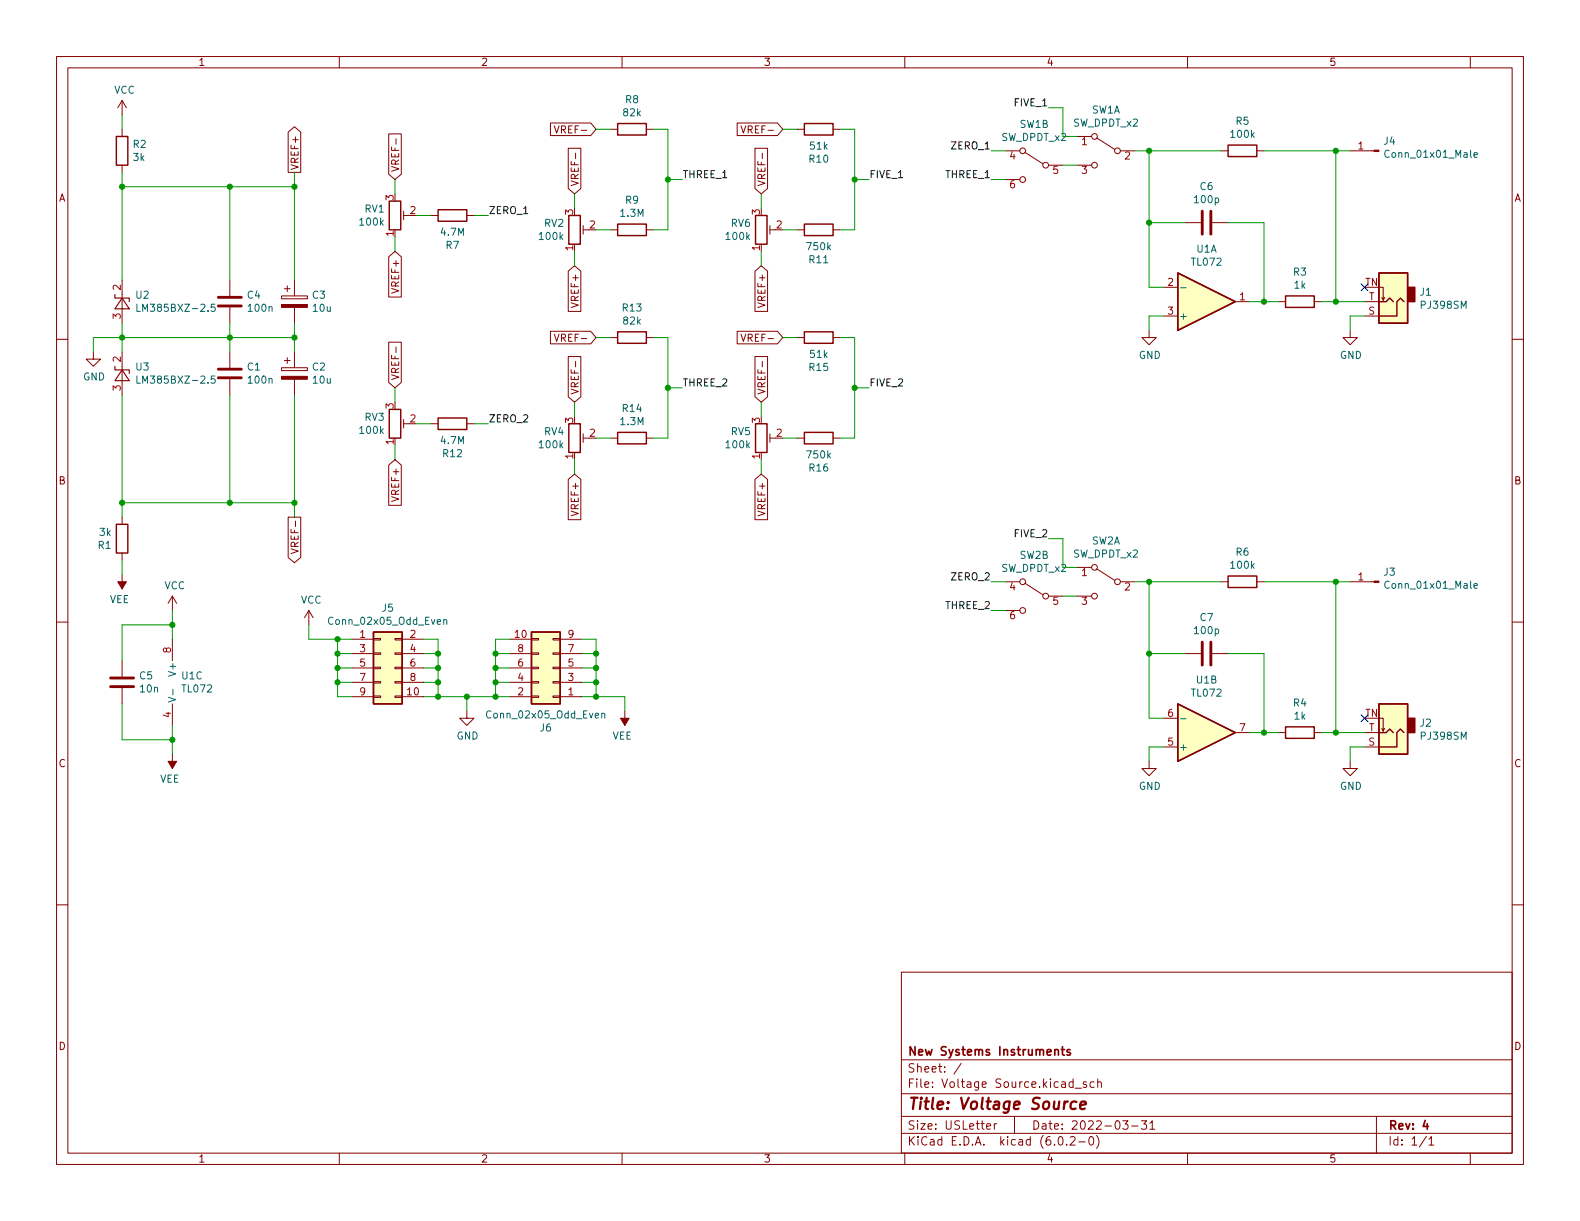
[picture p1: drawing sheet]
<svg xmlns="http://www.w3.org/2000/svg" width="279mm" height="216mm" viewBox="0 0 279 216" stroke-linecap="round" stroke-linejoin="round" font-family="sans-serif">
<g fill="none" stroke="#840000" stroke-width=".18">
<path d="M10 10h259.4v195.9h-259.4zM12 12h255.4v191.9h-255.4zM21.6 17.8v2.5M21.6 17.8l-.8 1.3M21.6 17.8l.8 1.3M60 10v2M110 10v2M160 10v2M210 10v2M260 10v2M21.6 22.9v1.2M21.6 29.2v1.3"/>
<path d="M51 23.4l1.1-1 1.1 1v7.1h-2.2zM68.7 23.7h2.3v7.1l-1.2 1-1.1-1zM70 24.5v1M71.4 37.3v1.6M71.4 38.1h1M76.2 38.1h1.3M82.5 38.1h1.3M97.3 21.7h7.2l.9 1.2-.9 1.1h-7.2zM98 22.3l.4 1.2 .5-1.2M100.5 26.2h2.2v7.1l-1.1 1-1.1-1zM101.8 27.1v.9M103.1 39.9v1.5"/>
<path d="M107.9 22.9h1.3M114.3 22.9h1.3M130.4 21.7h7.1l.9 1.2-.9 1.1h-7.1zM131 22.3l.5 1.2 .4-1.2M133.5 26.2h2.2v7.1l-1.1 1-1.1-1zM134.8 27.1v.9M136.1 39.9v1.5M141 22.9h1.2M147.3 22.9h1.3M177.8 26.7h2.5M177.8 31.8h2.5M181.2 26.9l3.2 2.1"/>
<path d="M185.4 29.2h2.6M190.5 29.2h2.5M190.5 24.1h2.5M193.9 24.4l3.2 2M198.1 26.7h2.6M209.5 39.4h2.8M214.4 39.4h2.8M215.9 26.7h1.3M222.2 26.7h1.3M238.8 26.7h4.2M10 60h2M21.6 49.5v7.7"/>
<path d="M40.6 49.5v2.8M40.6 54.4v2.8M49.8 52.3h4.6v.5h-4.6zM50.3 51.1h1M50.8 50.5v1.1M52.1 49.5v2.8M52.1 54.4v2.8M68.7 45.4l1.1-.9 1.2 .9v7.1h-2.3zM97.3 58.6h7.2l.9 1.1-.9 1.1h-7.2zM98 59.1l.4 1.3 .5-1.3M100.5 47.9l1.1-.9 1.1 .9v7.2h-2.2zM103.1 40.6h1"/>
<path d="M107.9 59.7h1.3M107.9 40.6h1.3M114.3 59.7h1.3M114.3 40.6h1.3M130.4 58.6h7.1l.9 1.1-.9 1.1h-7.1zM131 59.1l.5 1.3 .4-1.3M133.5 47.9l1.1-.9 1.1 .9v7.2h-2.2zM136.1 40.6h1.1M141 59.7h1.2M141 40.6h1.2M147.3 59.7h1.3M147.3 40.6h1.3"/>
<path d="M203.2 58.4v1.3h1.3l-1.3 1.3-1.3-1.3h1.3M205.7 50.8h2.6M205.7 55.9h2.6M218.4 53.3h2.6M226.1 53.3h1.2M232.4 53.3h1.3M238.8 58.4v1.3h1.2l-1.2 1.3-1.3-1.3h1.3M241.3 53.3h2.5M241.3 55.9h2.5M243.8 50.8h.8v2.3l.3-.5M244.3 52.6l.3 .5M267.4 60h2"/>
<path d="M16.5 62.2v1.3h1.3l-1.3 1.3-1.3-1.3h1.3M21.6 62.2v7.7M40.6 62.2v2.8M40.6 67.1v2.8M49.8 65h4.6v.5h-4.6zM50.3 63.8h1M50.8 63.2v1.1M52.1 62.2v2.8M52.1 67.1v2.8M68.7 60.5h2.3v7.1l-1.2 1-1.1-1zM70 61.4v.9M71.4 74.2v1.5"/>
<path d="M71.4 74.9h1M76.2 74.9h1.3M82.5 74.9h1.3M100.5 63h2.2v7.2l-1.1 .9-1.1-.9zM101.8 63.9v1M103.1 76.7v1.5M103.1 77.5h1M107.9 77.5h1.3M114.3 77.5h1.3M133.5 63h2.2v7.2l-1.1 .9-1.1-.9zM134.8 63.9v1M136.1 77.5h1.1"/>
<path d="M136.1 76.7v1.5M141 77.5h1.2M147.3 77.5h1.3M21.6 91.4v1.3M21.6 97.8v1.3M51 91.4h2.2v7.2l-1.1 .9-1.1-.9zM51.5 97l1.2 .5-1.2 .4M68.7 82.2l1.1-.9 1.2 .9v7.2h-2.3zM100.5 84.8l1.1-1 1.1 1v7.1h-2.2zM133.5 84.8l1.1-1 1.1 1v7.1h-2.2zM10 110h2M21.6 101.6v2.5"/>
<path d="M21.6 116.8v2.8M30.5 105.4l-.8 1.3M30.5 105.4v2.6M30.5 113v3.8M30.5 105.4l.7 1.3M54.6 108l-.8 1.2M54.6 108v2.5M54.6 108l.8 1.2M62.2 113h3.8M62.2 118.1h3.8M62.2 115.6h3.8M66 118h1.3v.2h-1.3z"/>
<path d="M66 115.4h1.3v.3h-1.3zM66 112.9h1.3v.3h-1.3zM69.8 118h1.3v.2h-1.3zM69.8 115.4h1.3v.3h-1.3zM69.8 112.9h1.3v.3h-1.3zM71.1 113h3.8M71.1 118.1h3.8M71.1 115.6h3.8M90.2 113h3.8M90.2 118.1h3.8M90.2 115.6h3.8M94 112.9h1.2v.3h-1.2z"/>
<path d="M94 115.4h1.2v.3h-1.2zM94 118h1.2v.2h-1.2zM97.8 112.9h1.3v.3h-1.3zM97.8 115.4h1.3v.3h-1.3zM97.8 118h1.3v.2h-1.3zM99.1 113h3.8M99.1 118.1h3.8M99.1 115.6h3.8M177.8 102.9h2.5M177.8 108h2.5M181.2 103.1l3.2 2.1M185.4 105.4h2.6"/>
<path d="M190.5 100.3h2.5M190.5 105.4h2.5M193.9 100.6l3.2 2M198.1 102.9h2.6M209.5 115.6h2.8M214.4 115.6h2.8M215.9 102.9h1.3M222.2 102.9h1.3M238.8 102.9h4.2M267.4 110h2M21.6 121.7v2.8M30.5 124.5v3.8"/>
<path d="M30.5 133.4v2.5M62.2 123.2h3.8M62.2 120.7h3.8M66 123.1h1.3v.2h-1.3zM66 120.5h1.3v.3h-1.3zM69.8 123.1h1.3v.2h-1.3zM69.8 120.5h1.3v.3h-1.3zM71.1 123.2h3.8M71.1 120.7h3.8M82.5 125.7v1.3h1.3l-1.3 1.3-1.2-1.3h1.2M90.2 123.2h3.8M90.2 120.7h3.8"/>
<path d="M94 120.5h1.2v.3h-1.2zM94 123.1h1.2v.2h-1.2zM97.8 120.5h1.3v.3h-1.3zM97.8 123.1h1.3v.2h-1.3zM99.1 123.2h3.8M99.1 120.7h3.8M110.5 125.7v2.6M203.2 134.6v1.3h1.3l-1.3 1.3-1.3-1.3h1.3M205.7 132.1h2.6M205.7 127h2.6M218.4 129.5h2.6M226.1 129.5h1.2"/>
<path d="M232.4 129.5h1.3M238.8 134.6v1.3h1.2l-1.2 1.3-1.3-1.3h1.3M241.3 132.1h2.5M241.3 129.5h2.5M243.8 127h.8v2.3l.3-.5M244.3 128.8l.3 .5M10 160h2M267.4 160h2M159.4 171.9h108v32h-108zM159.4 197.4h108M159.4 193.4h108M159.4 187.4h108"/>
<path d="M170 188l-1.3 1.9M174.5 199.2l.7-.2-.1-.3h-.4l-.2 .2v.7h.6M175.8 198.7v1M176.3 198.7h-.3l-.2 .3M179.4 197.4v3M189.8 191.4l-.5-.1-.3 .3v.4l.2 .2h.6M189.8 190.8v1.5M190.1 192.4h1.2M192.1 191.4l-.3-.1-.3 .2 .1 .2 .5 .2v.3h-.6M193.5 191.4l-.5-.1-.2 .3v.4l.1 .2h.6M194.1 191.4l.2-.1 .4 .1 .1 .9M194.1 190.8v1.5"/>
<path d="M198.5 198.2h1l-.5 .5 .4 .2v.6l-.2 .2h-.4l-.3-.2M200.1 199.1h1.2M201.8 198.2h1l-.5 .5 .4 .2v.6l-.2 .2h-.5l-.2-.2M203.3 198.6l.5-.4v1.5M203.3 199.7h.9M243.4 197.4v6.5M60 203.9v2M110 203.9v2M159.4 200.4h108M160 203.9v2M187.3 201h.2a.81 .81 0 0 1 .6 .6 .81 .81 0 0 1-.3 .8l-.2 .1a.81 .81 0 0 1-.6-.6 .81 .81 0 0 1 .3-.9zM188.6 202.3v.2"/>
<path d="M189.3 201.1l.5-.1 .2 .1 .1 .3-.9 1.1h.9M190.8 201.9h1.1M192.8 201h.1a.81 .81 0 0 1 .6 .6 .81 .81 0 0 1-.3 .8l-.2 .1a.81 .81 0 0 1-.5-.6 .81 .81 0 0 1 .3-.9zM193.9 200.8a1.72 1.72 0 0 1 0 2.2M210 203.9v2M252.3 200.9l-1.3 1.9M252.7 201.4l.4-.4v1.5M252.7 202.5h.8M260 203.9v2"/>
<circle cx="180.8" cy="26.7" r=".51"/>
<circle cx="180.8" cy="31.8" r=".51"/>
<circle cx="184.9" cy="29.2" r=".51"/>
<circle cx="193.5" cy="29.2" r=".51"/>
<circle cx="193.5" cy="24.1" r=".51"/>
<circle cx="197.6" cy="26.7" r=".51"/>
<circle cx="180.8" cy="108" r=".51"/>
<circle cx="180.8" cy="102.9" r=".51"/>
<circle cx="184.9" cy="105.4" r=".51"/>
<circle cx="193.5" cy="100.3" r=".51"/>
<circle cx="193.5" cy="105.4" r=".51"/>
<circle cx="197.6" cy="102.9" r=".51"/>
</g>
<path d="M186.5 185.7l.2-.1 .4 .1 .1 .9M187.7 185.6h.5M187.9 185.1v1.3l.3 .2M189.2 185.7l-.3-.1-.2 .2v.2l.5 .1v.4h-.5M252 198.1l-.3 1.1h.9M252.4 198.7v1" fill="none" stroke="#840000" stroke-width=".3"/>
<path d="M190.4 194.9a.66 .66 0 0 0-1 .3l-.1 .5 .1 .3 .2 .1 .6-.1M191 195.4l1-.2v-.3l-.2-.1-.6 .1-.2 .9 .2 .3 .6-.1" fill="none" stroke="#840000" stroke-width=".4"/>
<g fill="none" stroke="#840000" stroke-width=".25">
<path d="M20.6 24.1h2v5.1h-2zM68.8 35.6h2.1v5h-2.1zM77.5 37.1h5v2h-5zM100.6 38.1h2v5.1h-2zM109.2 39.6h5.1v2.1h-5.1zM109.2 21.8h5.1v2.1h-5.1zM133.6 38.1h2v5.1h-2zM142.2 21.8h5.1v2.1h-5.1zM142.2 39.6h5.1v2.1h-5.1zM217.2 25.7h5v2h-5zM109.2 58.7h5.1v2h-5.1zM142.2 58.7h5.1v2h-5.1z"/>
<path d="M208.3 48.3l10.1 5-10.1 5.1zM227.3 52.3h5.1v2.1h-5.1zM243.8 48.3h5.1v8.9h-5.1zM243.8 53.3h1.3l.6-.6 .7 .6M248.3 53.3l-.7-.6-.6 .6v2.6h-3.2M68.8 72.4h2.1v5.1h-2.1zM77.5 73.9h5v2h-5zM100.6 74.9h2v5.1h-2zM109.2 76.5h5.1v2h-5.1zM133.6 74.9h2v5.1h-2zM142.2 76.5h5.1v2h-5.1zM20.6 92.7h2v5.1h-2z"/>
<path d="M66 111.8h5.1v12.7h-5.1zM94 111.8h5.1v12.7h-5.1zM217.2 101.9h5v2h-5zM208.3 124.5l10.1 5-10.1 5.1zM227.3 128.5h5.1v2.1h-5.1zM243.8 124.5h5.1v8.9h-5.1zM243.8 129.5h1.3l.6-.6 .7 .6M248.3 129.5l-.7-.6-.6 .6v2.6h-3.2"/>
</g>
<g fill="#840000" stroke="#840000" stroke-width=".18">
<path d="M20.8 102.9h1.6l-.8 1.2z"/>
<path d="M243 102.7h.8v.3h-.8z"/>
<path d="M49.8 53.8h4.6v.6h-4.6z"/>
<path d="M243 26.5h.8v.3h-.8z"/>
<path d="M29.7 134.6h1.5l-.7 1.3z"/>
<path d="M49.8 66.5h4.6v.6h-4.6z"/>
<path d="M109.7 127h1.6l-.8 1.3z"/>
</g>
<path d="M20.3 52.1v.6h2.6v.6M21.6 52.7l1.3 1.9h-2.6zM20.3 64.8v.6h2.6v.6M21.6 65.4l1.3 1.9h-2.6z" fill="none" stroke="#840000" stroke-width=".2"/>
<g fill="none" stroke="#006464" stroke-width=".18">
<path d="M260.7 27.4l.6-.1-.1-.3h-.4l-.1 .2v.6h.5M24.2 53.8v1.3h.6M38 53.8h-.6l-.1 .6 .2-.1h.4l.2 .2-.1 .4-.2 .2-.5-.2M208.8 50.9h1M24.2 66.5v1.3h.6M38 66.5h-.6l-.1 .6 .2-.1h.4l.2 .2-.1 .4-.2 .2-.5-.2M78.5 109.7l.1-.1h.4v.8M78.5 109.6v.8M260.7 103.6l.6-.1-.1-.3h-.4l-.1 .2v.6h.5M29.8 123.3l1.3 .4-1.3 .4M30.6 121.9v1M106.4 126.2l.2-.1 .3 .1 .1 .8"/>
<path d="M106.4 126.1v.9M208.8 127.1h1"/>
</g>
<path d="M212.6 37.3v4.1M214.1 37.3v4.1M38.6 54.1h4.1M38.6 52.6h4.1M38.6 66.8h4.1M38.6 65.3h4.1M19.6 119.9h4M212.6 113.5v4.1M214.1 113.5v4.1M19.6 121.4h4" fill="none" stroke="#840000" stroke-width=".51"/>
<g fill="#ffffc2" stroke="#ffffc2" stroke-width=".18">
<path d="M208.3 48.3l10.1 5-10.1 5.1z"/>
<path d="M243.8 48.3h5.1v8.9h-5.1z"/>
<path d="M208.3 124.5l10.1 5-10.1 5.1z"/>
<path d="M94 111.8h5.1v12.7h-5.1z"/>
<path d="M243.8 124.5h5.1v8.9h-5.1z"/>
<path d="M66 111.8h5.1v12.7h-5.1z"/>
</g>
<g fill="#840000" stroke="#840000" stroke-width=".25">
<path d="M248.9 50.8h1.3v2.5h-1.3z"/>
<path d="M248.9 127h1.3v2.5h-1.3z"/>
</g>
<g fill="none" stroke="#009600" stroke-width=".18">
<path d="M185.4 19.1h2.6v5h2.5M21.6 20.3v2.6M21.6 30.5v19M21.6 33h30.5M40.6 33v16.5M52.1 30.5v19M69.8 31.8v2.5M73.7 38.1h2.5M83.8 38.1h2.6M101.6 34.3v2.5M105.4 22.9h2.5M115.6 22.9h2.5v17.7h-2.5"/>
<path d="M118.1 31.8h2.5M134.6 34.3v2.5M138.4 22.9h2.6M148.6 22.9h2.5v17.7h-2.5M151.1 31.8h2.6M175.3 31.8h2.5M175.3 26.7h2.5M188 29.2h2.5M200.7 26.7h15.2M203.2 26.7v24.1h2.5M203.2 39.4h6.3M217.2 39.4h6.3v13.9"/>
<path d="M223.5 26.7h15.3M236.2 26.7v26.6M21.6 57.2v5M40.6 57.2v5M52.1 59.7h-35.6v2.5M52.1 57.2v5M69.8 41.9v2.6M101.6 44.5v2.5M105.4 40.6h2.5M105.4 59.7h2.5M115.6 59.7h2.5v17.8h-2.5M134.6 44.5v2.5"/>
<path d="M138.4 40.6h2.6M138.4 59.7h2.6M148.6 59.7h2.5v17.8h-2.5M205.7 55.9h-2.5v2.5M221 53.3h5.1M233.7 53.3h7.6M241.3 55.9h-2.5v2.5M21.6 69.9v21.5M40.6 69.9v19M52.1 69.9v21.5M69.8 68.6v2.5M69.8 78.7v2.6"/>
<path d="M73.7 74.9h2.5M83.8 74.9h2.6M101.6 71.1v2.6M105.4 77.5h2.5M118.1 68.6h2.5M134.6 71.1v2.6M138.4 77.5h2.6M151.1 68.6h2.6M21.6 99.1v2.5M21.6 88.9h30.5M101.6 81.3v2.5M134.6 81.3v2.5"/>
<path d="M185.4 95.3h2.6v5h2.5M30.5 110.5h-8.9v6.3M30.5 108v5M54.6 110.5v2.5h7.6M59.7 113v10.2h2.5M59.7 115.6h2.5M59.7 118.1h2.5M74.9 113h2.6v10.2M74.9 115.6h2.6M74.9 118.1h2.6M87.6 115.6h2.6M87.6 118.1h2.6"/>
<path d="M90.2 113h-2.6v10.2M102.9 113h2.5v10.2M102.9 115.6h2.5M102.9 118.1h2.5M175.3 102.9h2.5M175.3 108h2.5M188 105.4h2.5M200.7 102.9h15.2M203.2 115.6h6.3M203.2 102.9v24.1h2.5M217.2 115.6h6.3v13.9M223.5 102.9h15.3"/>
<path d="M236.2 102.9v26.6M21.6 124.5v6.3h8.9M30.5 128.3v5.1M59.7 120.7h2.5M74.9 123.2h15.3M74.9 120.7h2.6M82.5 123.2v2.5M87.6 120.7h2.6M102.9 123.2h7.6v2.5M102.9 120.7h2.5M205.7 132.1h-2.5v2.5M221 129.5h5.1"/>
<path d="M233.7 129.5h7.6M241.3 132.1h-2.5v2.5"/>
</g>
<path d="M240.7 50.2l1.2 1.2M241.9 50.2l-1.2 1.2M240.7 126.4l1.2 1.2M241.9 126.4l-1.2 1.2" fill="none" stroke="#000084" stroke-width=".18"/>
<g fill="#009600" stroke="#009600" stroke-width=".18">
<circle cx="21.6" cy="59.7" r=".46"/>
<circle cx="40.6" cy="59.7" r=".46"/>
<circle cx="40.6" cy="88.9" r=".46"/>
<circle cx="52.1" cy="88.9" r=".46"/>
<circle cx="52.1" cy="59.7" r=".46"/>
<circle cx="21.6" cy="33" r=".46"/>
<circle cx="40.6" cy="33" r=".46"/>
<circle cx="52.1" cy="33" r=".46"/>
<circle cx="21.6" cy="88.9" r=".46"/>
<circle cx="87.6" cy="118.1" r=".46"/>
<circle cx="105.4" cy="115.6" r=".46"/>
<circle cx="105.4" cy="118.1" r=".46"/>
<circle cx="87.6" cy="115.6" r=".46"/>
<circle cx="59.7" cy="115.6" r=".46"/>
<circle cx="59.7" cy="118.1" r=".46"/>
<circle cx="30.5" cy="110.5" r=".46"/>
<circle cx="59.7" cy="113" r=".46"/>
<circle cx="30.5" cy="130.8" r=".46"/>
<circle cx="59.7" cy="120.7" r=".46"/>
<circle cx="77.5" cy="118.1" r=".46"/>
<circle cx="77.5" cy="115.6" r=".46"/>
<circle cx="105.4" cy="120.7" r=".46"/>
<circle cx="77.5" cy="123.2" r=".46"/>
<circle cx="77.5" cy="120.7" r=".46"/>
<circle cx="82.5" cy="123.2" r=".46"/>
<circle cx="87.6" cy="123.2" r=".46"/>
<circle cx="87.6" cy="120.7" r=".46"/>
<circle cx="105.4" cy="123.2" r=".46"/>
<circle cx="203.2" cy="115.6" r=".46"/>
<circle cx="236.2" cy="129.5" r=".46"/>
<circle cx="223.5" cy="129.5" r=".46"/>
<circle cx="151.1" cy="68.6" r=".46"/>
<circle cx="118.1" cy="68.6" r=".46"/>
<circle cx="118.1" cy="31.8" r=".46"/>
<circle cx="223.5" cy="53.3" r=".46"/>
<circle cx="236.2" cy="53.3" r=".46"/>
<circle cx="203.2" cy="102.9" r=".46"/>
<circle cx="236.2" cy="26.7" r=".46"/>
<circle cx="203.2" cy="39.4" r=".46"/>
<circle cx="236.2" cy="102.9" r=".46"/>
<circle cx="203.2" cy="26.7" r=".46"/>
<circle cx="151.1" cy="31.8" r=".46"/>
</g>
<text font-size="2.8" fill="#840000" x="160.4" y="196.2">Title: Voltage Source</text>
<g font-size="2.1" fill="#840000">
<text x="160.4" y="189.7">Sheet: /</text>
<text x="160.4" y="186.7">New Systems Instruments</text>
<text x="160.4" y="192.4">File: Voltage Source.kicad_sch</text>
<text x="160.4" y="202.5">KiCad E.D.A. kicad (6.0.2-0)</text>
<text x="160.4" y="199.7">Size: USLetter</text>
<text x="182.4" y="199.7">Date: 2022-03-31</text>
<text x="245.4" y="199.7">Rev: 4</text>
<text x="245.4" y="202.5">Id: 1/1</text>
</g>
<g font-size="1.8" fill="#840000">
<text x="35" y="11.6">1</text>
<text x="85" y="11.6">2</text>
<text x="135" y="11.6">3</text>
<text x="185" y="11.6">4</text>
<text x="235" y="11.6">5</text>
<text x="98.8" y="23.6">VREF-</text>
<text x="131.9" y="23.6">VREF-</text>
<text x="10.3" y="35.6">A</text>
<text x="52.8" y="30.2" transform="rotate(-90 52.8 30.2)">VREF+</text>
<text x="70.6" y="30.5" transform="rotate(-90 70.6 30.5)">VREF-</text>
<text x="102.3" y="33" transform="rotate(-90 102.3 33)">VREF-</text>
<text x="135.3" y="33" transform="rotate(-90 135.3 33)">VREF-</text>
<text x="267.7" y="35.6">A</text>
<text x="70.6" y="51.5" transform="rotate(-90 70.6 51.5)">VREF+</text>
<text x="102.3" y="54" transform="rotate(-90 102.3 54)">VREF+</text>
<text x="135.3" y="54" transform="rotate(-90 135.3 54)">VREF+</text>
<text x="98.8" y="60.4">VREF-</text>
<text x="131.9" y="60.4">VREF-</text>
<text x="70.6" y="67.3" transform="rotate(-90 70.6 67.3)">VREF-</text>
<text x="102.3" y="69.8" transform="rotate(-90 102.3 69.8)">VREF-</text>
<text x="135.3" y="69.8" transform="rotate(-90 135.3 69.8)">VREF-</text>
<text x="10.3" y="85.7">B</text>
<text x="70.6" y="88.3" transform="rotate(-90 70.6 88.3)">VREF+</text>
<text x="267.7" y="85.7">B</text>
<text x="102.3" y="90.8" transform="rotate(-90 102.3 90.8)">VREF+</text>
<text x="135.3" y="90.8" transform="rotate(-90 135.3 90.8)">VREF+</text>
<text x="52.8" y="97.1" transform="rotate(-90 52.8 97.1)">VREF-</text>
<text x="10.3" y="135.6">C</text>
<text x="267.7" y="135.6">C</text>
<text x="10.3" y="185.7">D</text>
<text x="267.7" y="185.7">D</text>
<text x="35" y="205.6">1</text>
<text x="85" y="205.6">2</text>
<text x="135" y="205.6">3</text>
<text x="185" y="205.6">4</text>
<text x="235" y="205.6">5</text>
</g>
<g font-size="1.8" fill="#006464">
<text x="20.2" y="16.6">VCC</text>
<text x="110.3" y="20.5">82k</text>
<text x="110.6" y="18.2">R8</text>
<text x="180.3" y="22.6">SW1B</text>
<text x="189.8" y="22.4">SW_DPDT_x2</text>
<text x="193" y="20.1">SW1A</text>
<text x="218.6" y="22">R5</text>
<text x="23.6" y="26.1">R2</text>
<text x="23.6" y="28.4">3k</text>
<text x="143.2" y="28.8">R10</text>
<text x="143.3" y="26.4">51k</text>
<text x="177.1" y="24.9">SW_DPDT_x2</text>
<text x="217.7" y="24.4">100k</text>
<text x="244.7" y="25.6">J4</text>
<text x="245.4" y="27.9">Conn_01x01_Male</text>
<text x="211.3" y="35.9">100p</text>
<text x="212.2" y="33.6">C6</text>
<text x="63.7" y="39.9">100k</text>
<text x="64.5" y="37.6">RV1</text>
<text x="78" y="41.7">4.7M</text>
<text x="96.3" y="40.1">RV2</text>
<text x="109.8" y="38.3">1.3M</text>
<text x="110.6" y="36">R9</text>
<text x="129.3" y="40.1">RV6</text>
<text x="78.9" y="44">R7</text>
<text x="95.5" y="42.4">100k</text>
<text x="128.5" y="42.4">100k</text>
<text x="142.8" y="44.2">750k</text>
<text x="143.2" y="46.5">R11</text>
<text x="210.8" y="47">TL072</text>
<text x="211.6" y="44.7">U1A</text>
<text x="24" y="52.8">U2</text>
<text x="43.7" y="52.8">C4</text>
<text x="55.3" y="52.8">C3</text>
<text x="228.7" y="48.7">R3</text>
<text x="228.9" y="51">1k</text>
<text x="251.1" y="52.3">J1</text>
<text x="25.1" y="55.1">LM385BXZ-2.5</text>
<text x="44" y="55.1">100n</text>
<text x="55.4" y="55.1">10u</text>
<text x="110.1" y="55.1">R13</text>
<text x="110.3" y="57.4">82k</text>
<text x="208.4" y="56.5">+</text>
<text x="251.4" y="54.6">PJ398SM</text>
<text x="24" y="65.5">U3</text>
<text x="43.7" y="65.5">C1</text>
<text x="55.3" y="65.5">C2</text>
<text x="143.2" y="65.6">R15</text>
<text x="143.3" y="63.3">51k</text>
<text x="201.4" y="63.4">GND</text>
<text x="236.9" y="63.4">GND</text>
<text x="14.7" y="67.3">GND</text>
<text x="25.1" y="67.8">LM385BXZ-2.5</text>
<text x="44" y="67.8">100n</text>
<text x="55.4" y="67.8">10u</text>
<text x="63.7" y="76.7">100k</text>
<text x="64.5" y="74.4">RV3</text>
<text x="96.3" y="76.9">RV4</text>
<text x="109.8" y="75.2">1.3M</text>
<text x="110.1" y="72.8">R14</text>
<text x="129.3" y="76.9">RV5</text>
<text x="78" y="78.5">4.7M</text>
<text x="78.4" y="80.8">R12</text>
<text x="95.5" y="79.2">100k</text>
<text x="128.5" y="79.2">100k</text>
<text x="142.8" y="81.1">750k</text>
<text x="143.2" y="83.4">R16</text>
<text x="17.6" y="94.7">3k</text>
<text x="17.4" y="97.1">R1</text>
<text x="177.1" y="101.1">SW_DPDT_x2</text>
<text x="180.3" y="98.8">SW2B</text>
<text x="189.8" y="98.6">SW_DPDT_x2</text>
<text x="193" y="96.3">SW2A</text>
<text x="217.7" y="100.6">100k</text>
<text x="218.6" y="98.2">R6</text>
<text x="244.7" y="101.8">J3</text>
<text x="19.4" y="106.6">VEE</text>
<text x="29" y="104.2">VCC</text>
<text x="53.2" y="106.7">VCC</text>
<text x="245.4" y="104.1">Conn_01x01_Male</text>
<text x="58.5" y="110.5">Conn_02x05_Odd_Even</text>
<text x="67.6" y="108.2">J5</text>
<text x="211.3" y="112.1">100p</text>
<text x="212.2" y="109.8">C7</text>
<text x="31.1" y="119.2" transform="rotate(-90 31.1 119.2)">V+</text>
<text x="24.7" y="120.1">C5</text>
<text x="24.9" y="122.4">10n</text>
<text x="32.2" y="120.1">U1C</text>
<text x="32.3" y="122.4">TL072</text>
<text x="210.8" y="123.2">TL072</text>
<text x="211.6" y="120.9">U1B</text>
<text x="228.7" y="124.9">R4</text>
<text x="80.7" y="130.8">GND</text>
<text x="86.4" y="127">Conn_02x05_Odd_Even</text>
<text x="95.5" y="129.3">J6</text>
<text x="108.3" y="130.8">VEE</text>
<text x="228.9" y="127.2">1k</text>
<text x="251.1" y="128.5">J2</text>
<text x="251.4" y="130.8">PJ398SM</text>
<text x="208.4" y="132.7">+</text>
<text x="28.3" y="138.4">VEE</text>
<text x="201.4" y="139.6">GND</text>
<text x="236.9" y="139.6">GND</text>
</g>
<g font-size="1.8" fill="#0f0f0f">
<text x="179.5" y="18.8">FIVE_1</text>
<text x="168.4" y="26.4">ZERO_1</text>
<text x="120.6" y="31.5">THREE_1</text>
<text x="153.7" y="31.5">FIVE_1</text>
<text x="167.3" y="31.5">THREE_1</text>
<text x="86.4" y="37.8">ZERO_1</text>
<text x="120.6" y="68.3">THREE_2</text>
<text x="153.7" y="68.3">FIVE_2</text>
<text x="86.4" y="74.7">ZERO_2</text>
<text x="179.5" y="95">FIVE_2</text>
<text x="167.3" y="107.7">THREE_2</text>
<text x="168.4" y="102.6">ZERO_2</text>
</g>
<g font-size="1.8" fill="#a90000">
<text x="178.6" y="28.2">4</text>
<text x="191.3" y="25.7">1</text>
<text x="198.9" y="28.2">2</text>
<text x="240.2" y="26.4">1</text>
<text x="69.6" y="35.4" transform="rotate(-90 69.6 35.4)">3</text>
<text x="178.6" y="33.3">6</text>
<text x="186.2" y="30.7">5</text>
<text x="191.3" y="30.7">3</text>
<text x="69.6" y="41.8" transform="rotate(-90 69.6 41.8)">1</text>
<text x="72.5" y="37.8">2</text>
<text x="101.3" y="38" transform="rotate(-90 101.3 38)">3</text>
<text x="104.3" y="40.4">2</text>
<text x="134.4" y="38" transform="rotate(-90 134.4 38)">3</text>
<text x="137.3" y="40.4">2</text>
<text x="101.3" y="44.3" transform="rotate(-90 101.3 44.3)">1</text>
<text x="134.4" y="44.3" transform="rotate(-90 134.4 44.3)">1</text>
<text x="21.3" y="51.3" transform="rotate(-90 21.3 51.3)">2</text>
<text x="206.5" y="50.5">2</text>
<text x="219.2" y="53.1">1</text>
<text x="241.4" y="50.5">TN</text>
<text x="242" y="53.1">T</text>
<text x="21.3" y="56.4" transform="rotate(-90 21.3 56.4)">3</text>
<text x="206.5" y="55.6">3</text>
<text x="242" y="55.6">S</text>
<text x="21.3" y="64" transform="rotate(-90 21.3 64)">2</text>
<text x="21.3" y="69.1" transform="rotate(-90 21.3 69.1)">3</text>
<text x="69.6" y="72.2" transform="rotate(-90 69.6 72.2)">3</text>
<text x="72.5" y="74.7">2</text>
<text x="101.3" y="74.8" transform="rotate(-90 101.3 74.8)">3</text>
<text x="104.3" y="77.2">2</text>
<text x="134.4" y="74.8" transform="rotate(-90 134.4 74.8)">3</text>
<text x="137.3" y="77.2">2</text>
<text x="69.6" y="78.6" transform="rotate(-90 69.6 78.6)">1</text>
<text x="101.3" y="81.1" transform="rotate(-90 101.3 81.1)">1</text>
<text x="134.4" y="81.1" transform="rotate(-90 134.4 81.1)">1</text>
<text x="191.3" y="101.9">1</text>
<text x="178.6" y="104.4">4</text>
<text x="186.2" y="106.9">5</text>
<text x="191.3" y="106.9">3</text>
<text x="198.9" y="104.4">2</text>
<text x="240.2" y="102.6">1</text>
<text x="63.6" y="112.8">1</text>
<text x="72.5" y="112.8">2</text>
<text x="91.1" y="112.8">10</text>
<text x="100.5" y="112.8">9</text>
<text x="178.6" y="109.5">6</text>
<text x="30.2" y="115.4" transform="rotate(-90 30.2 115.4)">8</text>
<text x="63.6" y="115.3">3</text>
<text x="63.6" y="117.9">5</text>
<text x="72.5" y="115.3">4</text>
<text x="72.5" y="117.9">6</text>
<text x="91.6" y="117.9">6</text>
<text x="91.6" y="115.3">8</text>
<text x="100.5" y="117.9">5</text>
<text x="100.5" y="115.3">7</text>
<text x="63.6" y="120.4">7</text>
<text x="63.6" y="122.9">9</text>
<text x="72" y="122.9">10</text>
<text x="72.5" y="120.4">8</text>
<text x="91.6" y="122.9">2</text>
<text x="91.6" y="120.4">4</text>
<text x="100.5" y="122.9">1</text>
<text x="100.5" y="120.4">3</text>
<text x="30.2" y="126.9" transform="rotate(-90 30.2 126.9)">4</text>
<text x="206.5" y="131.8">5</text>
<text x="206.5" y="126.7">6</text>
<text x="219.2" y="129.3">7</text>
<text x="241.4" y="126.7">TN</text>
<text x="242" y="131.8">S</text>
<text x="242" y="129.3">T</text>
</g>
</svg>
